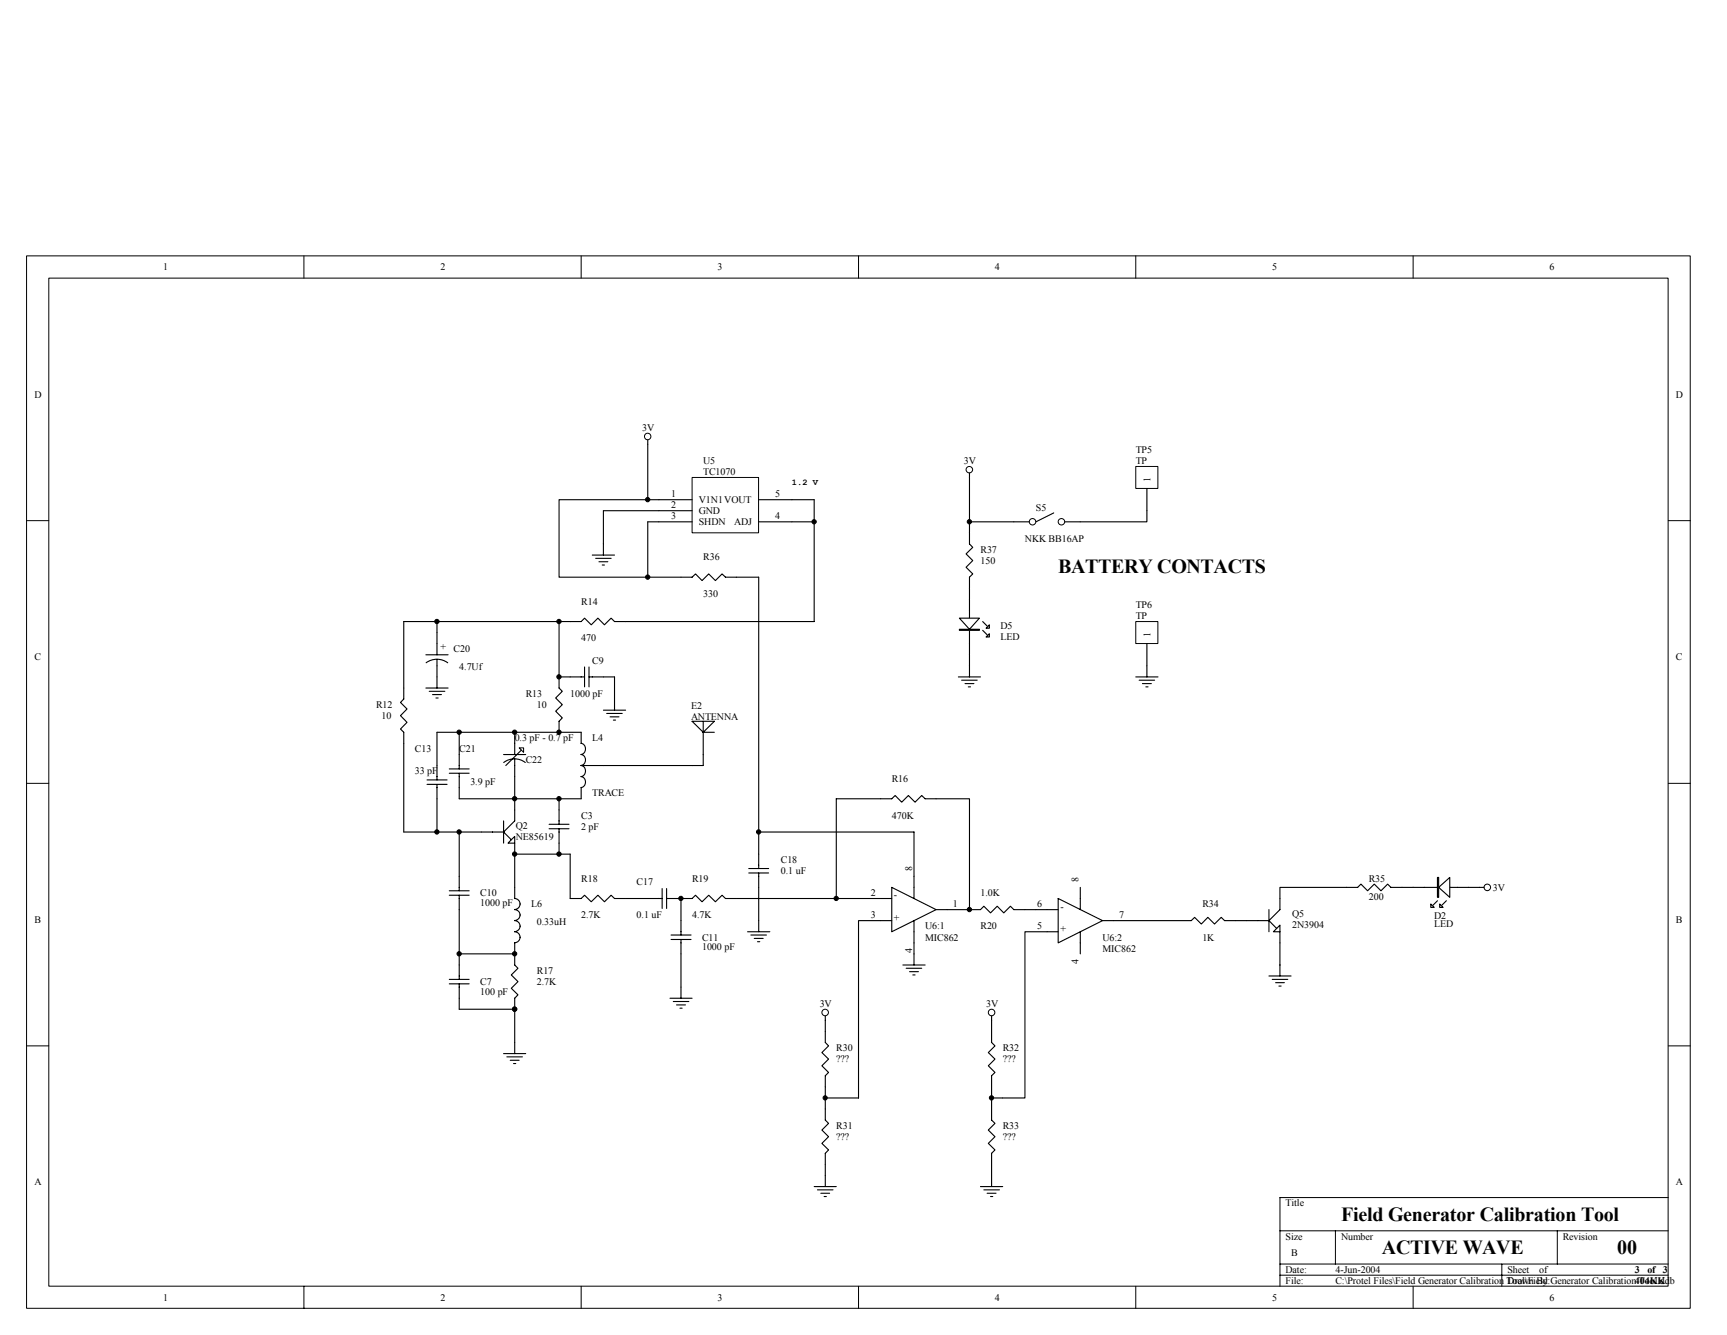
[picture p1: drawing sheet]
<svg xmlns="http://www.w3.org/2000/svg" width="279mm" height="216mm" viewBox="0 0 279 216" stroke-linecap="round" stroke-linejoin="round" font-family="sans-serif">
<g fill="none" stroke="#000" stroke-width=".16">
<path d="M4.3 41.4h269.2v170.2h-269.2zM7.9 45h262v163h-262zM49.2 41.4v3.6M94 41.4v3.6M138.9 41.4v3.6M183.7 41.4v3.6M228.6 41.4v3.6M4.3 84.2h3.6M269.9 84.2h3.6M4.3 126.7h3.6M269.9 126.7h3.6M4.3 169.1h3.6"/>
<path d="M269.9 169.1h3.6M207.1 199.1h62.8M216 199.1v5.3M251.9 199.1v5.3M269.9 193.7h-62.8v14.3M49.2 208v3.6M94 208v3.6M138.9 208v3.6M183.7 208v3.6M207.1 204.4h62.8M207.1 206.2h62.8M228.6 208v3.6"/>
<path d="M243 204.4v3.6"/>
</g>
<g fill="none" stroke="#000" stroke-width=".18">
<path d="M104.8 71.8v9h1.8M106.6 84.4h-1.8v8.9h5.4M106.6 82.6h-9v5.4M119.1 93.3h3.6v44.8M128.1 84.4h3.6v16.1h-30.5M128.1 80.8h3.6v3.6M70.7 100.5v1.8M74.3 118.4v3.6M90.4 100.5v9h1.8M92.2 100.5h-26.9v10.8M94 118.4h-23.3v5.4M97.6 109.5h1.8v3.6"/>
<path d="M65.3 120.2v14.4h12.6M70.7 129.2v5.4M74.3 127.4v1.8h19.7M74.3 134.6v7.1M83.3 125.6v5.4M90.4 129.2v1.8M90.4 136.4v1.7M112 123.8h1.8M122.7 134.6h25.2v7.1M142.5 129.2h-7.2v16.1M151.4 129.2h5.4v17.9h-3.6M74.3 154.3h9"/>
<path d="M74.3 147.1v9M83.3 143.5v-5.4h8.9v7.2h1.8l.6-.5 1.1 1 1-1 1.1 1 1.1-1 .5 .5h5.4M110.2 145.3v3.6M110.2 154.3v5.3M119.1 145.3h23.4M122.7 143.5v5.4M167.6 147.1h1.8M74.3 161.4v1.8h9v5.4"/>
</g>
<g fill="#000" stroke="#000" stroke-width=".16">
<circle cx="131.7" cy="84.4" r=".35"/>
<circle cx="70.7" cy="100.5" r=".35"/>
<circle cx="74.3" cy="118.4" r=".35"/>
<circle cx="83.3" cy="118.4" r=".35"/>
<circle cx="90.4" cy="109.5" r=".35"/>
<circle cx="90.4" cy="118.4" r=".35"/>
<circle cx="90.4" cy="100.5" r=".35"/>
<circle cx="70.7" cy="134.5" r=".35"/>
<circle cx="74.3" cy="134.5" r=".35"/>
<circle cx="122.7" cy="134.5" r=".35"/>
<circle cx="74.3" cy="154.2" r=".35"/>
<circle cx="83.3" cy="154.2" r=".35"/>
<circle cx="110.2" cy="145.3" r=".35"/>
<circle cx="135.3" cy="145.3" r=".35"/>
<circle cx="156.8" cy="147.1" r=".35"/>
<circle cx="83.3" cy="163.2" r=".35"/>
</g>
<path d="M112 77.2h10.7v9h-10.7z" fill="#fff"/>
<path d="M112 77.2h10.7v9h-10.7z" fill="none" stroke="#000" stroke-width=".16"/>
<g fill="none" stroke="#000" stroke-width=".18">
<path d="M106.6 84.4h5.4M106.6 80.8h5.4M106.6 82.6h5.4M122.7 84.4h5.4M122.7 80.8h5.4M69.1 126.1h3.2M69.1 126.9h3.2M70.7 123.8v2.3M70.7 126.9v2.3M142.5 129.2h1.8l.5-.5 1.1 1 1.1-1 1 1 1.1-1 .6 .5h1.7M72.7 144.8h3.2M72.7 144.1h3.2"/>
<path d="M74.3 141.7v2.4M74.3 144.8v2.3M104.8 145.3h2.3M107.1 143.7v3.2M107.8 145.3h2.4M107.8 143.7v3.2M169.4 147.1h1.8M169.4 150.7h1.8M171.2 145.3l7.2 3.6-7.2 3.6zM174.8 143.5v3.6M174.8 150.7v3.6M178.4 148.9h1.8"/>
</g>
<path d="M84 120.9h.7v.8z" fill-rule="evenodd" fill="#fff" stroke="#000" stroke-width=".16"/>
<g fill="none" stroke="#000" stroke-width=".18">
<path d="M104.8 71.1v.7M156.8 76.5v.7M95.8 89.8h3.6M96.4 90.3h2.5M96.9 90.8h1.4M97.4 91.4h.4M97.6 88v1.8M65.3 111.3v1.8l-.5 .5 1 1.1-1 1 1 1.1-1 1.1 .5 .5v1.8M68.9 105.9h3.6M68.9 111.3h3.6M68.9 107.2a2.95 2.95 0 0 1 3.5 0M69.4 111.8h2.6"/>
<path d="M70 112.3h1.4M70.5 112.9h.4M70.7 102.3v3.6M70.7 106.6v4.7M83.3 118.4v3.6M90.4 109.5v1.8l.6 .5-1.1 1.1 1.1 1.1-1.1 1 1.1 1.1-.6 .5v1.8M92.2 100.5h1.8l.6-.5 1.1 1 1-1 1.1 1 1.1-1 .5 .5h1.8M92.2 109.5h2.4M94.6 107.9v3.2M95.3 109.5h2.3M95.3 107.9v3.2M97.6 114.9h3.6"/>
<path d="M98.1 115.4h2.6M98.7 115.9h1.4M99.2 116.5h.4M99.4 113.1v1.8M183.7 109.5h3.6M184.3 110h2.5M184.8 110.6h1.5M185.4 111.1h.3M185.5 107.7v1.8M72.7 125.1h3.2M72.7 124.4h3.2M74.3 122v2.4"/>
<path d="M74.3 125.1v2.3M81.5 122h3.5M81.5 123.3a2.87 2.87 0 0 1 3.5 0M83.3 122.7v2.9M84.3 121.3l-2.5 2.5M88.8 134h3.3M88.8 133.3h3.3M90.4 131v2.3M90.4 134v2.4M122.7 138.1v2.4M72.7 159.1h3.2M72.7 158.4h3.2"/>
<path d="M74.3 156.1v2.3M74.3 159.1v2.3M83.2 145.3a.89 .89 0 0 1 .9 .9 .89 .89 0 0 1-.9 .9 .89 .89 0 0 1 .9 .9 .89 .89 0 0 1-.9 .9 .9 .9 0 0 1 .9 .9 .9 .9 0 0 1-.9 .9M83.2 150.7a.89 .89 0 0 1 .9 .9 .89 .89 0 0 1-.9 .9M83.3 152.5v3.6l.5 .5-1.1 1.1 1.1 1-1.1 1.1 1.1 1.1-.5 .5v1.8M83.3 143.5v1.8M108.6 151.9h3.2M108.6 151.2h3.2M110.2 145.3h1.8l.5-.5 1.1 1 1.1-1 1 1 1.1-1 .6 .5h1.7M110.2 148.9v2.3M110.2 151.9v2.4M110.2 159.6v1.8"/>
<path d="M120.9 150.7h3.6M121.1 141.2h3.3M121.1 140.5h3.3M121.5 151.2h2.5M122 151.8h1.5M122.6 152.3h.3M122.7 141.2v2.3M122.7 148.9v1.8M142.5 145.3h1.8M142.5 148.9h1.8M144.3 143.5l7.1 3.6-7.1 3.6zM146.1 156.1h3.6"/>
<path d="M146.6 156.6h2.5M147.2 157.1h1.4M147.7 157.7h.3M147.9 141.7v3.6M147.9 148.9v3.6M147.9 154.3v1.8M151.4 147.1h1.8M156.8 147.1h1.8l.6-.5 1.1 1 1-1 1.1 1 1.1-1 .5 .5h1.8M81.5 170.4h3.5M82 170.9h2.5M82.5 171.5h1.5M83.1 172h.3"/>
<path d="M83.3 168.6v1.8M108.4 161.4h3.6M108.9 162h2.5M109.5 162.5h1.4M110 163h.4"/>
</g>
<g fill="none" stroke="#000" stroke-width=".16">
<circle cx="104.8" cy="70.6" r=".53"/>
<circle cx="156.8" cy="76" r=".52"/>
</g>
<g fill="#000" stroke="#000" stroke-width=".16">
<circle cx="83.3" cy="129.2" r=".35"/>
<circle cx="90.4" cy="129.2" r=".35"/>
<circle cx="90.4" cy="138.1" r=".35"/>
</g>
<path d="M183.8 75.5h3.5v3.5h-3.5z" fill="#fff"/>
<path d="M183.7 75.4h3.6v3.6h-3.6z" fill="none" stroke="#000" stroke-width=".16"/>
<path d="M185.5 79v3.6" fill="none" stroke="#000" stroke-width=".18"/>
<path d="M183.8 100.5h3.5v3.6h-3.5z" fill="#fff"/>
<g fill="none" stroke="#000" stroke-width=".16">
<path d="M183.7 100.5h3.6v3.6h-3.6z"/>
<circle cx="167.1" cy="84.4" r=".52"/>
<circle cx="171.7" cy="84.4" r=".52"/>
</g>
<g fill="none" stroke="#000" stroke-width=".18">
<path d="M156.8 77.2v7.2h9.7M156.8 96.9v9M170.5 83l-2.9 1.4M185.5 82.6v1.8h-13.2M94 118.4v1.8M112 116.6h3.6l-1.8 1.8zM113.8 116.6v7.2M113.8 118.4h1.8M159 101.9l.7 .8M159 100.5l.7 .7M185.5 104.1v3.6M77.9 134.6h3.6"/>
<path d="M81.5 132.8v3.6M83.3 131v1.8l-1.8 1.8 1.2 1.2 .6-.5v1.1h-1.1l.5-.6M83.3 136.4v1.7M94 120.2a.91 .91 0 0 1 .7 .9 .91 .91 0 0 1-.7 .9M94 122a.9 .9 0 0 1 .7 .9 .9 .9 0 0 1-.7 .9M94 123.8a.91 .91 0 0 1 .7 .9 .91 .91 0 0 1-.7 .9 .91 .91 0 0 1 .7 .9 .91 .91 0 0 1-.7 .9M94 123.8h18M94 127.4v1.8M165.8 147.1h1.8"/>
</g>
<circle cx="83.3" cy="138.1" r=".35" fill="#000" stroke="#000" stroke-width=".16"/>
<g fill="#fff" stroke="#000" stroke-width=".18">
<path d="M155.2 100h3.3l-1.7 1.8z"/>
<path d="M160.1 102.5v.5h-.6z"/>
<path d="M160.1 101v.6h-.6z"/>
<path d="M155.2 101.8h3.3v.1h-3.3z" fill-rule="evenodd"/>
</g>
<g fill="none" stroke="#000" stroke-width=".18">
<path d="M104.8 80.8h-14.4v12.5h14.4M110.2 93.3h1.8l.5-.5 1.1 1.1 1.1-1.1 1 1.1 1.1-1.1 .6 .5h1.7M156.8 84.4v3.6l.6 .5-1.1 1.1 1.1 1.1-1.1 1 1.1 1.1-.6 .5v3.6M155 109.5h3.6M155.6 110h2.5M156.1 110.6h1.5M156.7 111.1h.3M156.8 105.9v3.6M180.2 148.9h12.5l.6-.5 1.1 1 1-1 1.1 1 1.1-1 .5 .5h7.2M205.3 147.1v3.6M205.3 157.8h3.6M205.8 158.4h2.5"/>
<path d="M206.4 158.9h1.4M206.9 159.5h.4M207.1 150.7v7.1M217.8 143.5h-10.7v3.6l-1.8 1.8 1.2 1.3 .6-.6v1.1h-1.1l.5-.5M228.6 143.5h9M232.6 145.7l-.8 .7M234 145.7l-.7 .7"/>
</g>
<g fill="#000" stroke="#000" stroke-width=".16">
<circle cx="104.8" cy="93.3" r=".35"/>
<circle cx="104.8" cy="80.8" r=".35"/>
<circle cx="156.8" cy="84.4" r=".35"/>
</g>
<g fill="#fff" stroke="#000" stroke-width=".18">
<path d="M232.7 143.5l1.8-1.6v3.2z"/>
<path d="M231.5 146.2l.5 .5h-.5z"/>
<path d="M232.9 146.2l.6 .5h-.6z"/>
<path d="M232.6 141.9h.1v3.2h-.1z" fill-rule="evenodd"/>
</g>
<g fill="none" stroke="#000" stroke-width=".18">
<path d="M142.5 148.9h-3.6v28.7h-5.4M147.9 152.5v1.8M169.4 150.7h-3.6v26.9h-5.4M217.8 143.5h1.8l.6-.5 1.1 1.1 1-1.1 1.1 1.1 1.1-1.1 .5 .5h3.6M237.6 143.5h2.5M133.5 164.3v4.3l.5 .5-1 1.1 1 1.1-1 1.1 1 1-.5 .6v7.1l.5 .6-1 1.1 1 1-1 1.1 1 1.1-.5 .5v5.4M160.4 164.3v4.3l.6 .5-1.1 1.1 1.1 1.1-1.1 1.1 1.1 1-.6 .6v7.1l.6 .6-1.1 1.1 1.1 1-1.1 1.1 1.1 1.1-.6 .5v5.4M131.7 191.9h3.6M132.2 192.4h2.6M132.8 193h1.4M133.3 193.5h.4M158.6 191.9h3.6"/>
<path d="M159.2 192.4h2.5M159.7 193h1.4M160.3 193.5h.3"/>
</g>
<g fill="none" stroke="#000" stroke-width=".16">
<circle cx="240.6" cy="143.5" r=".53"/>
<circle cx="133.5" cy="163.7" r=".53"/>
<circle cx="160.4" cy="163.7" r=".53"/>
</g>
<g fill="#000" stroke="#000" stroke-width=".16">
<circle cx="133.5" cy="177.6" r=".34"/>
<circle cx="160.4" cy="177.6" r=".35"/>
</g>
<g font-size="3.2">
<text x="171.2" y="92.6">BATTERY CONTACTS</text>
<text x="217" y="197.5">Field Generator Calibration Tool</text>
<text x="223.6" y="202.8">ACTIVE WAVE</text>
<text x="261.6" y="202.8">00</text>
</g>
<g font-size="1.6">
<text x="26.4" y="43.7">1</text>
<text x="71.2" y="43.7">2</text>
<text x="116.1" y="43.7">3</text>
<text x="161" y="43.7">4</text>
<text x="205.8" y="43.7">5</text>
<text x="250.7" y="43.7">6</text>
<text x="5.6" y="64.3">D</text>
<text x="271.1" y="64.3">D</text>
<text x="103.9" y="69.7">3V</text>
<text x="113.8" y="75.1">U5</text>
<text x="113.8" y="76.9">TC1070</text>
<text x="155.9" y="75.1">3V</text>
<text x="183.7" y="73.3">TP5</text>
<text x="183.7" y="75.1">TP</text>
<text x="186.1" y="77.9" transform="rotate(-90 186.1 77.9)">1</text>
<text x="108.6" y="80.4">1</text>
<text x="108.6" y="82.2">2</text>
<text x="113.1" y="81.3">V1N1VOUT</text>
<text x="113.1" y="83.1">GND</text>
<text x="125.4" y="80.4">5</text>
<text x="167.6" y="82.6">S5</text>
<text x="108.6" y="84">3</text>
<text x="113.1" y="84.9">SHDN</text>
<text x="118.8" y="84.9">ADJ</text>
<text x="125.4" y="84">4</text>
<text x="158.6" y="89.4">R37</text>
<text x="165.8" y="87.6">NKK BB16AP</text>
<text x="113.8" y="90.6">R36</text>
<text x="158.6" y="91.2">150</text>
<text x="94" y="97.8">R14</text>
<text x="113.8" y="96.6">330</text>
<text x="161.9" y="101.7">D5</text>
<text x="183.7" y="98.3">TP6</text>
<text x="183.7" y="100.1">TP</text>
<text x="5.6" y="106.8">C</text>
<text x="71.2" y="105.2">+</text>
<text x="73.4" y="105.5">C20</text>
<text x="94" y="103.7">470</text>
<text x="95.8" y="107.3">C9</text>
<text x="161.9" y="103.5">LED</text>
<text x="186.1" y="103" transform="rotate(-90 186.1 103)">1</text>
<text x="271.1" y="106.8">C</text>
<text x="74.3" y="108.4">4.7Uf</text>
<text x="85" y="112.7">R13</text>
<text x="92.2" y="112.7">1000 pF</text>
<text x="60.8" y="114.5">R12</text>
<text x="61.7" y="116.3">10</text>
<text x="83.3" y="119.8">0.3 pF - 0.7 pF</text>
<text x="86.8" y="114.5">10</text>
<text x="95.8" y="119.8">L4</text>
<text x="111.8" y="114.7">E2</text>
<text x="111.8" y="116.4">ANTENNA</text>
<text x="67.1" y="121.6">C13</text>
<text x="67.1" y="125.2">33 pF</text>
<text x="74.3" y="121.6">C21</text>
<text x="85" y="123.4">C22</text>
<text x="76.1" y="127">3.9 pF</text>
<text x="95.8" y="128.8">TRACE</text>
<text x="144.3" y="126.5">R16</text>
<text x="83.4" y="134">Q2</text>
<text x="83.4" y="135.8">NE85619</text>
<text x="94" y="132.4">C3</text>
<text x="94" y="134.2">2 pF</text>
<text x="144.3" y="132.4">470K</text>
<text x="94" y="142.6">R18</text>
<text x="103" y="143.2">C17</text>
<text x="112" y="142.6">R19</text>
<text x="126.3" y="139.6">C18</text>
<text x="126.3" y="141.4">0.1 uF</text>
<text x="147.6" y="140.8" transform="rotate(-90 147.6 140.8)">8</text>
<text x="174.5" y="142.6" transform="rotate(-90 174.5 142.6)">8</text>
<text x="221.4" y="142.6">R35</text>
<text x="5.6" y="149.2">B</text>
<text x="77.7" y="144.9">C10</text>
<text x="77.7" y="146.5">1000 pF</text>
<text x="86" y="146.7">L6</text>
<text x="86.8" y="149.6">0.33uH</text>
<text x="94" y="148.5">2.7K</text>
<text x="103" y="148.5">0.1 uF</text>
<text x="112" y="148.5">4.7K</text>
<text x="140.9" y="144.9">2</text>
<text x="140.9" y="148.5">3</text>
<text x="144.6" y="145.3">-</text>
<text x="144.6" y="148.9">+</text>
<text x="154.1" y="146.7">1</text>
<text x="158.6" y="144.9">1.0K</text>
<text x="167.8" y="146.7">6</text>
<text x="171.6" y="147.1">-</text>
<text x="181.1" y="148.5">7</text>
<text x="194.5" y="146.7">R34</text>
<text x="209.1" y="148.3">Q5</text>
<text x="221.4" y="145.5">200</text>
<text x="232" y="148.7">D2</text>
<text x="232" y="149.9">LED</text>
<text x="241.5" y="144">3V</text>
<text x="271.1" y="149.2">B</text>
<text x="113.6" y="152.1">C11</text>
<text x="113.6" y="153.7">1000 pF</text>
<text x="147.6" y="154.1" transform="rotate(-90 147.6 154.1)">4</text>
<text x="149.7" y="150.3">U6:1</text>
<text x="149.7" y="152.1">MIC862</text>
<text x="158.6" y="150.3">R20</text>
<text x="167.8" y="150.3">5</text>
<text x="171.6" y="150.7">+</text>
<text x="174.5" y="155.9" transform="rotate(-90 174.5 155.9)">4</text>
<text x="178.4" y="152.1">U6:2</text>
<text x="178.4" y="153.9">MIC862</text>
<text x="194.5" y="152.1">1K</text>
<text x="209.1" y="150.1">2N3904</text>
<text x="77.7" y="159.3">C7</text>
<text x="77.7" y="160.9">100 pF</text>
<text x="86.8" y="157.5">R17</text>
<text x="86.8" y="159.3">2.7K</text>
<text x="132.6" y="162.9">3V</text>
<text x="159.5" y="162.9">3V</text>
<text x="135.3" y="170">R30</text>
<text x="135.3" y="171.8">???</text>
<text x="162.2" y="170">R32</text>
<text x="162.2" y="171.8">???</text>
<text x="135.3" y="182.6">R31</text>
<text x="135.3" y="184.4">???</text>
<text x="162.2" y="182.6">R33</text>
<text x="162.2" y="184.4">???</text>
<text x="5.6" y="191.7">A</text>
<text x="271.1" y="191.7">A</text>
<text x="208" y="195.1">Title</text>
<text x="208" y="200.5">Size</text>
<text x="208.9" y="203.2">B</text>
<text x="217" y="200.5">Number</text>
<text x="252.8" y="200.5">Revision</text>
<text x="208" y="205.8">Date:</text>
<text x="208" y="207.6">File:</text>
<text x="216" y="205.8">4-Jun-2004</text>
<text x="216.1" y="207.6">C:\Protel Files\Field Generator Calibration Tool\Field Generator Calibration Tool.ddb</text>
<text x="243.9" y="207.6">Drawn By:</text>
<text x="243.9" y="205.8">Sheet</text>
<text x="249" y="205.8">of</text>
<text x="264.5" y="205.9">3</text>
<text x="264.5" y="207.7">404KK</text>
<text x="266.5" y="205.9">of 3</text>
<text x="26.4" y="210.3">1</text>
<text x="71.2" y="210.3">2</text>
<text x="116.1" y="210.3">3</text>
<text x="161" y="210.3">4</text>
<text x="205.8" y="210.3">5</text>
<text x="250.7" y="210.3">6</text>
</g>
<text font-size="1.4" x="128.1" y="78.4">1.2 V</text>
</svg>
